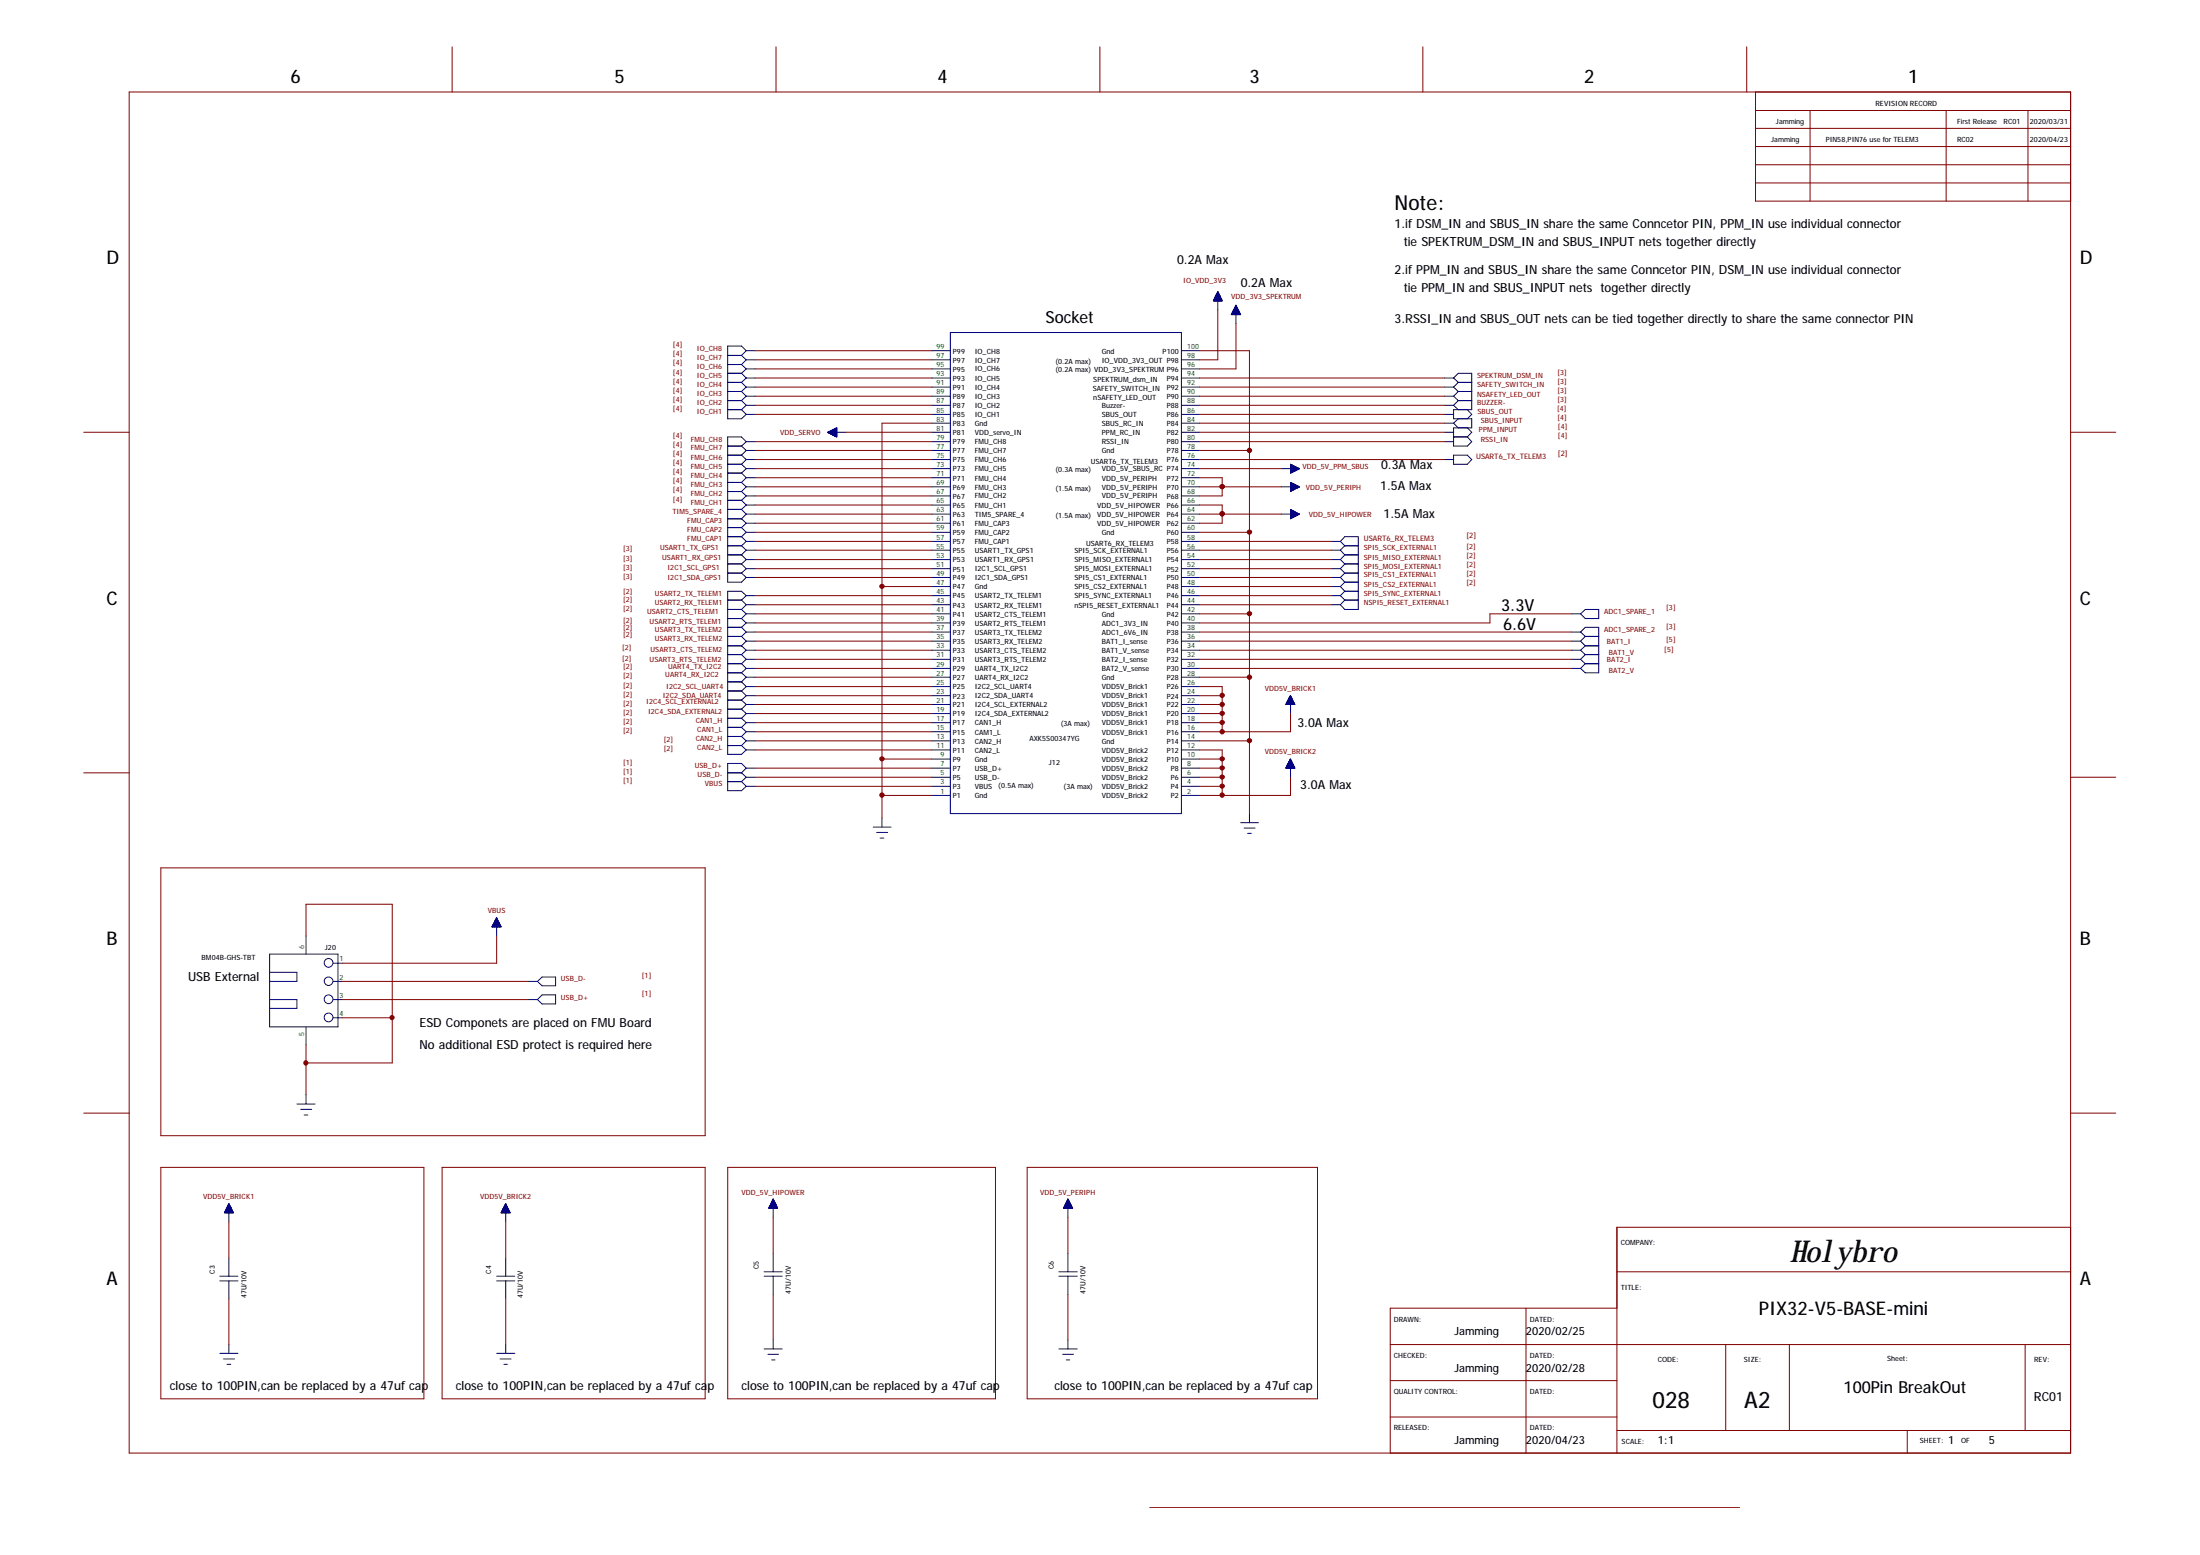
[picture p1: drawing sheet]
<svg xmlns="http://www.w3.org/2000/svg" width="297mm" height="210mm" viewBox="0 0 297 210" stroke-linecap="round" stroke-linejoin="round" font-family="sans-serif">
<g fill="none" stroke="#000080" stroke-width=".14">
<path d="M164.1 40h.6M164.2 39.8h.5M164.2 39.8h.4M164.3 39.7h.3M164.3 39.6h.2M164.4 39.5h.1M164.4 39.4v2.4M164.4 39.4l.6 1.2h-1.2zM164.5 39.4h-.1v1.2M164.5 39.4v1.2M164.5 39.6h-.2v1M164.5 39.5v1.1"/>
<path d="M164.5 39.6v1M164.7 39.9h-.6v.7M164.7 39.9v.7M164.8 40v.6M98.3 55.3h1.8M98.3 54.1h1.8M98.3 52.8h1.8M98.3 51.6h1.8M98.3 48h1.8M98.3 49.2h1.8M98.3 50.4h1.8M100.1 48l.7 .6"/>
<path d="M100.1 49.2l.7 .6M100.1 50.4l.7 .6M100.1 51.6l.7 .7M100.1 52.8l.7 .7M100.1 54.1l.7 .6M100.1 55.3l.7 .6M100.8 59.6h1.1M100.8 55.9h1.1M100.8 54.7h1.1M100.8 53.5h1.1M100.8 52.3h1.1M100.8 51h1.1"/>
<path d="M100.8 49.8h1.1M100.8 48.6h1.1M100.8 47.3h1.1M100.8 47.3l-.7-.6h-1.8v9.8h1.8l.7-.6M100.8 59.6l-.7-.6h-1.8v19.6h1.8l.7-.7M100.8 59.6l-.7 .6M100.8 47.3l-.7 .7M100.8 48.6l-.7 .6M100.8 49.8l-.7 .6M100.8 51l-.7 .6M100.8 52.3l-.7 .5M100.8 53.5l-.7 .6"/>
<path d="M100.8 54.7l-.7 .6M111.8 58.3h2.4M111.8 58.3l1.2-.5v1.2zM111.8 58.3l1.2 .1M111.8 58.3v.1M111.8 58.3v.1h1.2M111.9 58.3h1.1M111.9 58.3v.2h1.1M112 58.2v.3M112.1 58.2v.3h.9M112.1 58.2h.9M112.1 58.2v.4"/>
<path d="M112.1 58.6h.9M112.2 58.6h.8M112.2 58.1v.5M112.3 58.1v.5M112.4 58.1v.6h.6M112.4 58.1h.6M112.4 58v.7h.6M112.5 58h.5M112.5 58v.8M112.6 57.9v.9M112.6 57.9v1h.4M112.7 57.8v1.1h.3"/>
<path d="M112.8 57.8h.2M112.8 57.8v1.1M112.9 57.8v1.2M113 57.8h-.1v1.1h.1M113 58h-.4v.8h.4M113 58.3h-1v.2M113 58.1h-.8v.5M113 58.1h-.7v.5M113 57.9h-.3v1M125.8 59.6h2.5M125.8 58.3h2.5M125.8 57.1h2.5"/>
<path d="M125.8 55.9h2.5M125.8 54.7h2.5M125.8 53.5h2.5M125.8 52.3h2.5M125.8 51h2.5M125.8 49.8h2.5M125.8 48.6h2.5M125.8 47.3h2.5M128.3 44.9h31.2v64.9h-31.2zM159.5 59.6h2.5M159.5 58.3h2.5M159.5 57.1h2.5"/>
<path d="M159.5 55.9h2.5M159.5 54.7h2.5M159.5 53.5h2.5M159.5 52.3h2.5M159.5 51h2.5M159.5 49.8h2.5M159.5 48.6h2.5M159.5 47.3h2.5M163.8 40.6h1.2M163.9 40.6v-.1h1.1v.1M163.9 40.4h1.1M163.9 40.4v.2"/>
<path d="M164 40.4h.9M164 40.6v-.3h.9v.3M164 40.3h.8M164 40.6v-.4h.8v.4M164 40.2h.8M164.1 40.1h.7M164.2 40.6v-.8h.4v.8M164.3 40.6v-.9h.3v.9M164.8 40h-.7v.6M164.9 40.4v.2M166.3 42.4h1.2M166.3 42.4h1.1"/>
<path d="M166.3 42.3v.2M166.3 42.3h1.1v.2M166.4 42.5v-.2h1v.2M166.4 42.2h1M166.4 42.2h.9M166.5 42.1h.8M166.5 42.1v.4M166.5 42h.8M166.5 42.5v-.5h.8v.5M166.5 41.9h.7M166.5 41.8v.7M166.6 41.8h.6v.7"/>
<path d="M166.6 41.8h.5M166.6 42.5v-.7h.5v.7M166.7 41.7h.4M166.7 41.6h.3M166.7 41.7v.8M166.8 41.5h.2M166.8 41.5v1M166.8 41.3h.1v1.2M166.8 41.3h.1M166.8 41.2v1.3M166.9 41.2v2.5M166.9 41.2l.6 1.3h-1.3z"/>
<path d="M166.9 41.4h-.1v1.1M167 41.5v1M167 41.6h-.3v.9M167.1 41.6v.9M167.3 42.1h-.9v.4M167.3 42.1v.4M195 59.6h1.3M195 58.3h1.3M195 57.1h1.3M195 55.9h1.3M195 54.7h1.3M195 53.5h1.3"/>
<path d="M195 52.3h1.3M195 51h1.3M196.3 54.7l.6 .6M196.3 51l.6-.6h1.8v4.9h-2.4v1.2h2.4v1.3h-2.4v2.4h1.8l.6-.6-.6-.6M196.3 53.5l.6 .6M196.3 52.3l.6 .5M196.3 59h1.8M196.3 57.1l.6 .7M196.3 51l.6 .6M196.9 54.1h1.8M196.9 54.1l-.6 .6M196.9 52.8h1.8"/>
<path d="M196.9 52.8l-.6 .7M196.9 51.6h1.8M196.9 51.6l-.6 .7M196.9 56.5l-.6 .6M198.1 57.8l.6 .5-.6 .7M198.1 55.3l.6 .6-.6 .6M98.3 74.9h1.8M98.3 73.7h1.8M98.3 76.1h1.8M98.3 77.4h1.8M98.3 60.2h1.8M98.3 61.4h1.8"/>
<path d="M98.3 62.7h1.8M98.3 63.9h1.8M98.3 65.1h1.8M98.3 66.4h1.8M98.3 67.5h1.8M98.3 68.8h1.8M98.3 70h1.8M98.3 71.2h1.8M98.3 72.4h1.8M100.1 73.7l.7 .6M100.1 74.9l.7 .6M100.1 76.1l.7 .7"/>
<path d="M100.1 77.4l.7 .5M100.1 60.2l.7 .6M100.1 61.4l.7 .6M100.1 62.7l.7 .6M100.1 63.9l.7 .6M100.1 65.1l.7 .6M100.1 66.4l.7 .5M100.1 67.5l.7 .7M100.1 68.8l.7 .6M100.1 70l.7 .6M100.1 71.2l.7 .7M100.1 72.4l.7 .7"/>
<path d="M100.8 77.9h1.1M100.8 76.8h1.1M100.8 75.5h1.1M100.8 74.3h1.1M100.8 73.1h1.1M100.8 71.9h1.1M100.8 70.6h1.1M100.8 69.4h1.1M100.8 68.2h1.1M100.8 66.9h1.1M100.8 65.7h1.1M100.8 64.5h1.1"/>
<path d="M100.8 63.3h1.1M100.8 62h1.1M100.8 60.8h1.1M100.8 74.3l-.7 .6M100.8 75.5l-.7 .6M100.8 76.8l-.7 .6M100.8 60.8l-.7 .6M100.8 62l-.7 .7M100.8 63.3l-.7 .6M100.8 64.5l-.7 .6M100.8 65.7l-.7 .7M100.8 66.9l-.7 .6"/>
<path d="M100.8 68.2l-.7 .6M100.8 69.4l-.7 .6M100.8 70.6l-.7 .6M100.8 71.9l-.7 .5M100.8 73.1l-.7 .6M125.8 79.2h2.5M125.8 77.9h2.5M125.8 76.8h2.5M125.8 75.5h2.5M125.8 74.3h2.5M125.8 73.1h2.5M125.8 71.9h2.5"/>
<path d="M125.8 70.6h2.5M125.8 69.4h2.5M125.8 68.2h2.5M125.8 66.9h2.5M125.8 65.7h2.5M125.8 64.5h2.5M125.8 63.3h2.5M125.8 62h2.5M125.8 60.8h2.5M159.5 79.2h2.5M159.5 77.9h2.5M159.5 76.8h2.5"/>
<path d="M159.5 75.5h2.5M159.5 74.3h2.5M159.5 73.1h2.5M159.5 71.9h2.5M159.5 70.6h2.5M159.5 69.4h2.5M159.5 68.2h2.5M159.5 66.9h2.5M159.5 65.7h2.5M159.5 64.5h2.5M159.5 63.3h2.5M159.5 62h2.5"/>
<path d="M159.5 60.8h2.5M173 69.4h2.4M173 65.7h2.4M173 63.3h2.4M174.2 62.7l1.2 .6-1.2 .6zM174.2 65.1l1.2 .6-1.2 .7zM174.2 68.8l1.2 .6-1.2 .6zM174.2 62.8h.2v1h-.2M174.2 65.2h.2v1h-.2M174.2 68.9h.2v1h-.2M174.2 62.8h.3v.9M174.2 65.2h.3v1"/>
<path d="M174.2 68.9h.3v1M174.2 63h.6v.6M174.2 65.4h.6v.6M174.2 69.1h.6v.6M174.2 69.9h.3M174.2 69.8h.4M174.2 69.8h.6M174.2 69.7h.8M174.2 69.6h.8M174.2 69.6h.9M174.2 69.5h1.1M174.2 69.4h1.1"/>
<path d="M174.2 69.4h1.2M174.2 69.3h1.1v.1M174.2 69.3h1v.2M174.2 69.2h.9v.4M174.2 69.2h.8v.4M174.2 69.1h.7v.6M174.2 69h.5M174.2 69h.4M174.2 68.8h.1M174.2 65.5h.7v.5M174.2 63h.8v.5M174.2 65.5h.8v.4"/>
<path d="M174.2 63.1h.9v.3M174.2 65.5h.9v.4M174.2 63.1h1v.3M174.2 65.6h1v.2M174.2 63.2h1.2v.1M174.2 66.2h.3M174.2 66.1h.4M174.2 66.1h.6M174.2 66h.8M174.2 65.9h.8M174.2 65.8h1.1M174.2 65.8h1.2"/>
<path d="M174.2 65.6h1.1M174.2 65.3h.5M174.2 65.3h.4M174.2 65.2h.1M174.2 63.6h.6M174.2 63.6h.8M174.2 63.4h1.1M174.2 63.3h1.1M174.2 63.3h1.2M174.2 63.2h1.1M174.2 63h.7M174.2 62.9h.5"/>
<path d="M174.2 62.8h.4M174.2 62.7h.1M174.3 62.7v1.1M174.3 65.2v1.1M174.3 68.8v1.1M174.4 62.7v1.1M174.4 65.2v1.1h-.2M174.4 68.8v1.1h-.2M174.5 62.8v.9h-.3M174.5 65.2v.9M174.5 68.9v.9M174.6 62.8v.9"/>
<path d="M174.6 65.3v.8M174.6 69v.8M174.6 62.9v.8h-.4M174.7 62.9v.7M174.7 65.3v.8M174.7 69v.8M174.8 62.9v.7M174.8 65.4v.7M174.8 69.1v.6M174.8 69.1v.6h-.6M174.8 63v.6M174.8 65.4v.6h-.6"/>
<path d="M174.9 63v.6M174.9 65.5v.5M174.9 69.1v.6M174.9 63v.5M175 63.1v.4h-.8M175 65.5v.4M175 69.2v.4M175.1 63.1v.3h-.9M175.1 65.6v.3h-.9M175.1 69.3v.2M175.2 63.2v.1M175.2 65.6v.2"/>
<path d="M175.2 69.3v.2M175.3 63.2v.1M175.3 65.6v.2M175.3 69.3v.1M175.3 65.7v.1M175.4 65.7v.1M179.7 79.2h1.3M179.7 77.9h1.3M179.7 76.8h1.3M179.7 75.5h1.3M179.7 74.3h1.3M179.7 73.1h1.3"/>
<path d="M181 73.1l.6-.7h1.8v9.9h-1.8l-.6-.7M181 74.3l.6 .6M181 75.5l.6 .6M181 76.8l.6 .6M181 77.9l.6 .7M181 79.2l.6 .6M181 73.1l.6 .6M181.6 74.9h1.8M181.6 73.7h1.8M181.6 76.1h1.8M181.6 77.4h1.8M181.6 78.6h1.8"/>
<path d="M181.6 79.8h1.8M181.6 73.7l-.6 .6M181.6 74.9l-.6 .6M181.6 76.1l-.6 .7M181.6 77.4l-.6 .5M181.6 78.6l-.6 .6M181.6 79.8l-.6 .6M195 62h1.3M196.3 61.4h1.8l.6 .6-.6 .7h-1.8zM98.3 85.9h1.8M98.3 84.7h1.8M98.3 87.2h1.8"/>
<path d="M98.3 88.4h1.8M98.3 89.6h1.8M98.3 81h1.8M98.3 82.3h1.8M98.3 83.5h1.8M98.3 97h1.8M98.3 95.7h1.8M98.3 94.5h1.8M98.3 92h1.8M98.3 90.8h1.8M98.3 93.3h1.8M98.3 98.2h1.8"/>
<path d="M98.3 99.4h1.8M100.1 84.7l.7 .6M100.1 85.9l.7 .6M100.1 87.2l.7 .6M100.1 88.4l.7 .6M100.1 81l.7 .6M100.1 82.3l.7 .6M100.1 83.5l.7 .6M100.1 95.7l.7 .6M100.1 94.5l.7 .6M100.1 90.8l.7 .6M100.1 89.6l.7 .6"/>
<path d="M100.1 92l.7 .7M100.1 93.3l.7 .6M100.1 97l.7 .6M100.1 98.2l.7 .6M100.1 99.4l.7 .6M100.8 98.8h1.1M100.8 97.6h1.1M100.8 96.3h1.1M100.8 95.1h1.1M100.8 93.9h1.1M100.8 92.7h1.1M100.8 91.4h1.1"/>
<path d="M100.8 90.2h1.1M100.8 89h1.1M100.8 87.8h1.1M100.8 86.5h1.1M100.8 85.3h1.1M100.8 84.1h1.1M100.8 82.9h1.1M100.8 81.6h1.1M100.8 80.4h1.1M100.8 85.3l-.7 .6M100.8 80.4l-.7-.6h-1.8v22h1.8l.7-.6M100.8 86.5l-.7 .7"/>
<path d="M100.8 87.8l-.7 .6M100.8 89l-.7 .6M100.8 80.4l-.7 .6M100.8 81.6l-.7 .7M100.8 82.9l-.7 .6M100.8 84.1l-.7 .6M100.8 96.3l-.7 .7M100.8 95.1l-.7 .6M100.8 91.4l-.7 .6M100.8 90.2l-.7 .6M100.8 92.7l-.7 .6M100.8 93.9l-.7 .6"/>
<path d="M100.8 97.6l-.7 .6M100.8 98.8l-.7 .6M125.8 98.8h2.5M125.8 97.6h2.5M125.8 96.3h2.5M125.8 95.1h2.5M125.8 93.9h2.5M125.8 92.7h2.5M125.8 91.4h2.5M125.8 90.2h2.5M125.8 89h2.5M125.8 87.8h2.5"/>
<path d="M125.8 86.5h2.5M125.8 85.3h2.5M125.8 84.1h2.5M125.8 82.9h2.5M125.8 81.6h2.5M125.8 80.4h2.5M159.5 98.8h2.5M159.5 97.6h2.5M159.5 96.3h2.5M159.5 95.1h2.5M159.5 93.9h2.5M159.5 92.7h2.5"/>
<path d="M159.5 91.4h2.5M159.5 90.2h2.5M159.5 89h2.5M159.5 87.8h2.5M159.5 86.5h2.5M159.5 85.3h2.5M159.5 84.1h2.5M159.5 82.9h2.5M159.5 81.6h2.5M159.5 80.4h2.5M173.7 95v.1M173.7 95.1h1.1"/>
<path d="M173.7 94.9v.2M173.7 94.9h1.1v.2M173.7 95h1.1M173.7 94.8v.3M173.7 94.9h1M173.7 94.8h1M173.8 94.7v.4M173.8 94.8h.9v.3M173.8 94.8h.8M173.8 94.7h.8v.4M173.9 94.7h.7M173.9 94.5h.6v.6"/>
<path d="M173.9 94.4v.7M173.9 94.5h.6M174 94.3v.8M174 94.4h.5M174 94.3h.4M174 94.2v.9M174 94.2h.4M174.1 94.2h.3M174.2 94v1.1M174.2 94h.1v1.1M174.2 93.9v1.2M174.2 94h.1"/>
<path d="M174.2 93.9l.6 1.2h-1.2zM174.2 93.9v2.4M174.3 94.1h-.2v1M174.4 94.1v1M174.4 94.2v.9M174.5 94.5h-.6v.6M174.5 94.4v.7M174.5 94.6h-.6v.5M174.6 94.6v.5M174.8 95v.1M179.7 81.6h1.3M179.7 80.4h1.3"/>
<path d="M181 80.4l.6 .6M181.6 81h1.8M181.6 81l-.6 .6M212.2 90.2h1.2M212.2 89h1.2M212.2 87.8h1.2M212.2 86.5h1.2M212.2 85.3h1.2M212.2 82.9h1.2M213.4 85.3l.6-.6h1.9v6.1h-1.9l-.6-.6M213.4 82.9l.6-.6h1.9v1.2h-1.9zM213.4 85.3l.6 .6"/>
<path d="M213.4 86.5l.6 .7M213.4 87.8l.6 .6M213.4 89l.6 .6M214 85.9h1.9M214 87.2h1.9M214 88.4h1.9M214 89.6h1.9M214 85.9l-.6 .6M214 87.2l-.6 .6M214 88.4l-.6 .6M214 89.6l-.6 .6M98.3 105.5h1.8"/>
<path d="M98.3 104.3h1.8M98.3 100.6h1.8M100.1 105.5l.7 .6M100.1 104.3l.7 .6M100.1 100.6l.7 .6M100.8 106.1h1.1M100.8 104.9h1.1M100.8 103.7h1.1M100.8 101.2h1.1M100.8 100h1.1M100.8 103.7l-.7-.6h-1.8v3.6h1.8l.7-.6M100.8 104.9l-.7 .6"/>
<path d="M100.8 103.7l-.7 .6M100.8 100l-.7 .6M117.9 111.6h2.4M118.4 112.4h1.4M118.8 113.1h.5M119.1 110.4v1.2M125.8 107.4h2.5M125.8 106.1h2.5M125.8 104.9h2.5M125.8 103.7h2.5M125.8 102.5h2.5M125.8 101.2h2.5"/>
<path d="M125.8 100h2.5M159.5 107.4h2.5M159.5 106.1h2.5M159.5 104.9h2.5M159.5 103.7h2.5M159.5 102.5h2.5M159.5 101.2h2.5M159.5 100h2.5M167.5 111.1h2.4M168 111.8h1.5M168.4 112.5h.6M168.7 109.8v1.3"/>
<path d="M173.7 103.6h1.1v.1M173.7 103.6v.1M173.7 103.6h1.1M173.7 103.5h1.1M173.7 103.5v.2M173.7 103.5h1M173.7 103.4h1M173.7 103.3v.4M173.8 103.3h.9M173.8 103.3h.8v.4M173.8 103.3v.4M173.8 103.3h.8"/>
<path d="M173.9 103.2h.7M173.9 103.1h.6v.6M173.9 103v.7M174 103h.5M174 102.9h.4M174 102.8v.9M174 102.8h.4M174.1 102.8h.3M174.1 102.7h.3v1M174.2 102.6h.1M174.2 102.6h.1v1.1M174.2 102.5v1.2"/>
<path d="M174.2 102.5h.1M174.2 102.5l.6 1.2h-1.2zM174.2 102.5v2.4M174.3 102.7h-.2v1M174.4 102.8v.9M174.5 103.1h-.6v.6M174.5 103v.7M174.5 103.2h-.6v.5M174.6 103.2v.5M174.7 103.4v.3M174.8 103.5v.2M36.4 128.8h9.2v9.8h-9.2z"/>
<path d="M36.4 131.2h3.7v1.3h-3.7M36.4 134.9h3.7v1.2h-3.7M41.3 126.3v2.5M41.3 138.6v2.4M45 132.5h1.2M45 134.9h1.2M45 130h1.2M45 137.4h1.2M66.5 125.1h1.1M66.5 125h1.1M66.5 125h1.1v.1M66.5 124.9h1v.2"/>
<path d="M66.5 124.9v.2M66.6 124.8h.9M66.6 125.1v-.3h.9v.3M66.6 124.7h.9M66.6 124.7h.8v.4M66.6 124.6v.5M66.7 124.6h.7M66.7 125.1v-.5h.7v.5M66.7 124.5h.7M66.8 124.5h.6v.6M66.8 124.4h.5v.7M66.8 124.3v.8"/>
<path d="M66.8 124.3h.5M66.8 124.3h.4v.8M66.9 124.3h.3M66.9 124.2h.3v.9M66.9 124.1v1M66.9 124.1h.2M67 124.1h.1v1M67 124h.1v1.1M67.1 123.9v2.4M67.1 123.9l-.7 1.2h1.2M67.1 123.9l.5 1.2M67.1 123.9l-.1 1.2"/>
<path d="M67.1 124.1h-.1v1M67.3 124.4h-.5v.7M67.6 124.9h-1.1v.2M71.3 132.5h1.3M71.3 134.9h1.3M72.6 132.5l.6-.6h1.8v1.2h-1.8zM73.2 134.3h1.8v1.2h-1.8l-.6-.6zM40.1 149h2.4M40.6 149.7h1.5M41.1 150.5h.5M41.3 147.8v1.2M29.7 172.9h2.4"/>
<path d="M29.7 172.3h2.4M30.3 163.7h1.2M30.4 163.6h1.1M30.4 163.6v.1M30.4 163.6h1.1v.1M30.4 163.5h1M30.4 163.5v.2M30.4 163.5h1v.2M30.4 163.4v.3M30.5 163.4h.8M30.5 163.3h.8v.4M30.6 163.3h.7"/>
<path d="M30.6 163.2h.7v.5M30.6 163.1h.6v.6M30.6 163.1v.6M30.6 163.1h.6M30.6 163h.6M30.6 163v.7M30.7 163h.5M30.7 162.9h.4M30.7 162.9v.8M30.7 162.8v.9M30.8 162.8h.3v.9M30.8 162.7h.2v1"/>
<path d="M30.8 162.7v1M30.8 162.7h.2M30.8 162.6v1.1M30.9 162.6h.1M30.9 162.5v2.4M30.9 169.8v2.5M30.9 172.9v2.4M30.9 162.5l.6 1.2h-1.2zM30.9 162.5v1.2M31 162.6v1.1M31.2 162.9v.8M31.2 163v.7"/>
<path d="M31.3 163.3h-.8v.4M31.4 163.4v.3M67.1 172.9h2.4M67.1 172.3h2.4M67.7 163.7h1.2M67.7 163.6v.1M67.7 163.6h1.1M67.7 163.6h1.1v.1M67.8 163.5h.9M67.8 163.7v-.2h.9v.2M67.8 163.4h.9v.3M67.8 163.3v.4"/>
<path d="M67.9 163.3h.8M67.9 163.3v.4M67.9 163.3h.7M67.9 163.2h.7M67.9 163.1v.6M67.9 163.1h.7M68 163.1h.5v.6M68 163h.5M68 163v.7M68 163h.5v.7M68 162.9v.8M68.1 162.9h.4"/>
<path d="M68.1 162.8v.9M68.1 162.9h.3M68.1 162.8h.3M68.1 162.7v1M68.2 162.7h.2M68.2 162.7h.2v1M68.2 162.6v1.1M68.2 162.6h.1M68.2 162.5v1.2M68.3 162.5v2.4M68.3 169.8v2.5M68.3 172.9v2.4"/>
<path d="M68.3 162.5l-.7 1.2h1.3M68.3 162.5l.6 1.2M68.3 162.6v1.1M68.4 162.8v.9M68.5 162.9v.8M68.6 163.2v.5M68.7 163.3v.4M68.8 163.5h-1.1v.2M68.9 163.6v.1M103.2 172.3h2.4M103.2 171.7h2.4M103.8 163h1.2"/>
<path d="M103.8 163h1.1v.1M103.9 162.9h1v.2M103.9 162.9v.2M103.9 162.9h1M103.9 162.8h1v.3M103.9 162.8v.3M104 162.7h.9M104 163.1v-.4h.8v.4M104 162.7h.8M104.1 162.6h.7v.5M104.1 163.1v-.6h.6v.6M104.1 162.4h.6"/>
<path d="M104.1 162.4h.6v.7M104.1 162.4v.7M104.2 162.4h.4M104.2 162.3h.4v.8M104.3 162.1h.2v1M104.3 162.1v1M104.3 162.1h.2M104.3 162h.2v1.1M104.3 162v1.1M104.4 162h.1M104.4 161.9v1.2M104.4 161.9v2.4"/>
<path d="M104.4 169.2v2.5M104.4 172.3v2.4M104.4 161.9l.6 1.2h-1.2zM104.6 162.2h-.4v.9M104.6 162.2v.9M104.7 162.6h-.6v.5M104.9 163h-1.1v.1M143 172.3h2.5M143 171.7h2.5M143.6 163.1h1.2M143.6 163l1.2 .1M143.6 163v.1"/>
<path d="M143.6 163h1.2M143.7 163h1v.1M143.7 162.9h1v.2M143.8 163.1v-.4h.9v.4M143.8 162.7h.8M143.8 162.7h.8v.4M143.8 162.6v.5M143.8 162.6h.8M143.8 162.6h.8v.5M143.8 162.5v.6M143.9 162.5h.6M143.9 162.4h.6v.7"/>
<path d="M144 162.4h.4v.7M144 163.1v-.9h.4v.9M144.1 162.2h.3v.9M144.1 162.1v1M144.1 162.1h.2M144.1 162.1h.2v1M144.1 162h.1v1.1M144.1 161.9v1.2M144.2 161.9v2.4M144.2 169.2v2.5M144.2 172.3v2.4M144.2 161.9h.1"/>
<path d="M144.2 161.9l-.6 1.2M144.2 161.9l.6 1.2M144.3 162h-.2v1.1M144.4 162.3h-.4v.8M144.5 162.4h-.6v.7M144.7 162.8h-1v.3M144.7 162.9h-1v.2M29.7 182.7h2.4M30.2 183.4h1.5M30.6 184.2h.6M30.9 181.5v1.2M67.1 182.7h2.4"/>
<path d="M67.5 183.4h1.5M68 184.2h.5M68.3 181.5v1.2M103.2 182.1h2.4M103.7 182.8h1.4M104.2 183.6h.4M104.4 180.9v1.2M143 182.1h2.5M143.5 182.8h1.4M144 183.6h.4M144.2 180.9v1.2"/>
<circle cx="44.4" cy="130" r=".59"/>
<circle cx="44.4" cy="134.9" r=".59"/>
<circle cx="44.4" cy="137.3" r=".59"/>
<circle cx="44.4" cy="132.4" r=".58"/>
</g>
<g fill="none" stroke="#800000" stroke-width=".14">
<path d="M17.4 12.4h262.2v183.7h-262.2zM61 6.3v6.1M104.8 6.3v6.1M148.5 6.3v6.1M192.1 6.3v6.1M235.8 6.3v6.1M237 12.4v14.7h42.6M237 19.8h42.6M237 14.9h42.6M237 17.3h42.6M244.4 14.9v12.2M262.8 14.9v12.2"/>
<path d="M273.8 14.9v12.2M237 22.2h42.6M237 24.7h42.6M11.3 58.3h6.1M101.9 54.7h23.9M101.9 53.5h23.9M101.9 52.3h23.9M101.9 55.9h23.9M101.9 59.6h23.9M101.9 47.3h23.9M101.9 48.6h23.9M101.9 49.8h23.9"/>
<path d="M101.9 51h23.9M114.2 58.3h11.6M125.8 57.1h-6.7v53.3M162 58.3h33M162 54.7h33M162 53.5h33M162 52.3h33M162 47.3h6.7v62.5M162 55.9h33M162 59.6h33M162 51h33M162 57.1h33"/>
<path d="M164.4 41.8v6.8h-2.4M166.9 43.7v6.1h-4.9M279.6 58.3h6.1M101.9 76.8h23.9M101.9 77.9h23.9M101.9 75.5h23.9M101.9 74.3h23.9M101.9 60.8h23.9M101.9 62h23.9M101.9 63.3h23.9M101.9 64.5h23.9M101.9 65.7h23.9"/>
<path d="M101.9 66.9h23.9M101.9 68.2h23.9M101.9 69.4h23.9M101.9 70.6h23.9M101.9 71.9h23.9M101.9 73.1h23.9M119.1 79.2h6.7M162 76.8h17.7M162 77.9h17.7M162 75.5h17.7M162 74.3h17.7M162 64.5h3v2.4h-3"/>
<path d="M162 68.2h3v2.4h-3M162 60.8h6.7M162 62h33M162 63.3h11M162 65.7h11M162 69.4h11M162 71.9h6.7M162 73.1h17.7M162 79.2h17.7M101.9 85.3h23.9M101.9 86.5h23.9M101.9 80.4h23.9"/>
<path d="M101.9 81.6h23.9M101.9 95.1h23.9M101.9 96.3h23.9M101.9 82.9h23.9M101.9 84.1h23.9M101.9 87.8h23.9M101.9 89h23.9M101.9 92.7h23.9M101.9 93.9h23.9M101.9 90.2h23.9M101.9 91.4h23.9M101.9 98.8h23.9"/>
<path d="M101.9 97.6h23.9M162 85.3h50.2M162 86.5h50.2M162 80.4h17.7M162 81.6h17.7M162 95.1h3M162 96.3h3M162 82.9h6.7M162 87.8h50.2M162 89h50.2M162 92.7h3v6.1M162 93.9h3"/>
<path d="M162 90.2h50.2M162 91.4h6.7M162 97.6h3M174.2 96.3v2.5h-12.2M212.2 82.9h-11v1.2h-39.2M11.3 104.3h6.1M21.7 117.2h73.5v36.1h-73.5zM101.9 104.9h23.9M101.9 106.1h23.9M101.9 103.7h23.9M101.9 100h23.9M101.9 101.2h23.9"/>
<path d="M119.1 107.4h6.7M119.1 102.5h6.7M162 104.9h3M162 106.1h3M162 103.7h3M162 101.2h3v6.2M162 102.5h3M162 100h6.7M174.2 104.9v2.5h-12.2M279.6 104.9h6.1M41.3 126.3v-4.2h11.7v21.4h-11.7M46.2 137.4h6.8"/>
<path d="M46.2 132.5h25.1M46.2 134.9h25.1M67.1 126.3v3.7h-20.9M11.3 150.3h6.1M21.7 157.6h35.5v31.2h-35.5zM41.3 141v6.8M59.7 157.6h35.5v31.2h-35.5zM98.3 157.6h36.1v31.2h-36.1zM138.7 157.6h39.2v31.2h-39.2zM279.6 150.3h6.1M30.9 164.9v4.9M30.9 175.3v6.2"/>
<path d="M68.3 164.9v4.9M68.3 175.3v6.2M104.4 164.3v4.9M104.4 174.7v6.2M144.2 164.3v4.9M144.2 174.7v6.2M206 176.6v19.5M218.3 171.7h61.3M218.3 176.6h-30.6v19.5M279.6 165.7h-61.3v30.4M187.7 181.5h91.9M187.7 186.4h30.6"/>
<path d="M187.7 191.3h30.6M218.3 193.1h61.3M233 181.5v11.6M241.6 181.5v11.6M257.5 193.1v3M273.4 181.5v11.6M155.2 203.5h79.7"/>
</g>
<g fill="#800000" stroke="#800000" stroke-width=".14">
<circle cx="165" cy="104.9" r=".29"/>
<circle cx="165" cy="106.1" r=".29"/>
<circle cx="165" cy="107.3" r=".3"/>
<circle cx="165" cy="98.8" r=".3"/>
<circle cx="119.1" cy="102.4" r=".29"/>
<circle cx="165" cy="103.7" r=".29"/>
<circle cx="165" cy="97.5" r=".29"/>
<circle cx="119.1" cy="79.2" r=".29"/>
<circle cx="168.7" cy="60.8" r=".3"/>
<circle cx="165" cy="96.3" r=".29"/>
<circle cx="165" cy="95.1" r=".3"/>
<circle cx="165" cy="102.4" r=".29"/>
<circle cx="168.7" cy="82.8" r=".29"/>
<circle cx="168.7" cy="91.4" r=".3"/>
<circle cx="168.7" cy="100" r=".29"/>
<circle cx="165" cy="65.7" r=".29"/>
<circle cx="165" cy="93.9" r=".3"/>
<circle cx="119.1" cy="107.3" r=".3"/>
<circle cx="165" cy="69.4" r=".3"/>
<circle cx="168.7" cy="71.8" r=".29"/>
<circle cx="52.9" cy="137.4" r=".29"/>
<circle cx="41.3" cy="143.5" r=".29"/>
</g>
<text font-size="4.1" x="241.6" y="170.3">Holybro</text>
<g font-size="3.1">
<text x="223.1" y="190">028</text>
<text x="235.5" y="190">A2</text>
</g>
<text font-size="2.8" x="188.3" y="28.4">Note:</text>
<g font-size="2.5">
<text x="39.2" y="11.2">6</text>
<text x="83" y="11.2">5</text>
<text x="126.6" y="11.2">4</text>
<text x="168.7" y="11.2">3</text>
<text x="213.9" y="11.2">2</text>
<text x="257.6" y="11.2">1</text>
<text x="14.4" y="35.7">D</text>
<text x="280.8" y="35.7">D</text>
<text x="14.4" y="81.6">C</text>
<text x="280.8" y="81.6">C</text>
<text x="14.4" y="127.6">B</text>
<text x="280.8" y="127.6">B</text>
<text x="14.4" y="173.5">A</text>
<text x="280.8" y="173.5">A</text>
<text x="237.5" y="177.6">PIX32-V5-BASE-mini</text>
</g>
<g font-size="2.2">
<text x="141.1" y="43.7">Socket</text>
<text x="202.7" y="82.5">3.3V</text>
<text x="202.9" y="85.1">6.6V</text>
<text x="248.9" y="188.1">100Pin BreakOut</text>
</g>
<g font-size="1.7">
<text x="158.9" y="35.7">0.2A Max</text>
<text x="188.3" y="30.8">1.if DSM_IN and SBUS_IN share the same Conncetor PIN, PPM_IN use individual connector</text>
<text x="189.5" y="33.2">tie SPEKTRUM_DSM_IN and SBUS_INPUT nets together directly</text>
<text x="167.5" y="38.8">0.2A Max</text>
<text x="188.3" y="36.9">2.if PPM_IN and SBUS_IN share the same Conncetor PIN, DSM_IN use individual connector</text>
<text x="189.5" y="39.4">tie PPM_IN and SBUS_INPUT nets together directly</text>
<text x="188.3" y="43.7">3.RSSI_IN and SBUS_OUT nets can be tied together directly to share the same connector PIN</text>
<text x="186.5" y="63.3">0.3A Max</text>
<text x="186.4" y="66.1">1.5A Max</text>
<text x="186.8" y="69.9">1.5A Max</text>
<text x="175.2" y="98.2">3.0A Max</text>
<text x="175.6" y="106.5">3.0A Max</text>
<text x="25.4" y="132.5">USB External</text>
<text x="56.6" y="138.6">ESD Componets are placed on FMU Board</text>
<text x="56.6" y="141.7">No additional ESD protect is required here</text>
<text x="22.9" y="187.6">close to 100PIN,can be replaced by a 47uf cap</text>
<text x="61.6" y="187.6">close to 100PIN,can be replaced by a 47uf cap</text>
<text x="100.1" y="187.6">close to 100PIN,can be replaced by a 47uf cap</text>
<text x="142.4" y="187.6">close to 100PIN,can be replaced by a 47uf cap</text>
<text x="274.6" y="189.1">RC01</text>
</g>
<g font-size="1.5">
<text x="196.4" y="180.2">Jamming</text>
<text x="196.4" y="185.1">Jamming</text>
<text x="206" y="185.1">2020/02/28</text>
<text x="206" y="180.2">2020/02/25</text>
<text x="196.4" y="194.9">Jamming</text>
<text x="206" y="194.9">2020/04/23</text>
<text x="223.8" y="194.9">1:1</text>
<text x="263" y="194.9">1</text>
<text x="268.5" y="194.9">5</text>
</g>
<g font-size="1">
<text x="239.8" y="16.7">Jamming</text>
<text x="253.2" y="14.3">REVISION RECORD</text>
<text x="264.2" y="16.7">First Release</text>
<text x="270.5" y="16.7">RC01</text>
<text x="274.1" y="16.7">2020/03/31</text>
<text x="239.1" y="19.1">Jamming</text>
<text x="246.5" y="19.1">PIN58,PIN76 use for TELEM3</text>
<text x="264.2" y="19.1">RC02</text>
<text x="274.1" y="19.1">2020/04/23</text>
<text x="128.7" y="47.7">P99</text>
<text x="131.6" y="47.7">IO_CH8</text>
<text x="148.8" y="47.7">Gnd</text>
<text x="157" y="47.7">P100</text>
<text x="128.7" y="53.9">P89</text>
<text x="128.7" y="52.6">P91</text>
<text x="128.7" y="51.4">P93</text>
<text x="128.7" y="50.2">P95</text>
<text x="128.7" y="49">P97</text>
<text x="131.6" y="49">IO_CH7</text>
<text x="131.6" y="50.1">IO_CH6</text>
<text x="131.6" y="51.4">IO_CH5</text>
<text x="131.6" y="52.6">IO_CH4</text>
<text x="131.6" y="53.8">IO_CH3</text>
<text x="142.5" y="49.1">(0.2A max)</text>
<text x="142.5" y="50.3">(0.2A max) VDD_3V3_SPEKTRUM P96</text>
<text x="147.5" y="52.8">SAFETY_SWITCH_IN</text>
<text x="147.6" y="51.6">SPEKTRUM_dsm_IN</text>
<text x="147.6" y="53.9">nSAFETY_LED_OUT</text>
<text x="148.8" y="49">IO_VDD_3V3_OUT P98</text>
<text x="157.5" y="53.9">P90</text>
<text x="157.5" y="52.6">P92</text>
<text x="157.5" y="51.4">P94</text>
<text x="128.7" y="58.7">P81</text>
<text x="128.7" y="57.5">P83</text>
<text x="128.7" y="56.3">P85</text>
<text x="128.7" y="55.1">P87</text>
<text x="131.6" y="55">IO_CH2</text>
<text x="131.6" y="56.3">IO_CH1</text>
<text x="131.6" y="57.5">Gnd</text>
<text x="131.6" y="58.7">VDD_servo_IN</text>
<text x="131.6" y="60">FMU_CH8</text>
<text x="148.8" y="55">Buzzer-</text>
<text x="148.8" y="56.3">SBUS_OUT</text>
<text x="148.8" y="57.5">SBUS_RC_IN</text>
<text x="148.8" y="58.7">PPM_RC_IN</text>
<text x="148.8" y="60">RSSI_IN</text>
<text x="157.5" y="58.7">P82</text>
<text x="157.5" y="57.5">P84</text>
<text x="157.5" y="56.3">P86</text>
<text x="157.5" y="55.1">P88</text>
<text x="128.7" y="64.9">P71</text>
<text x="128.7" y="63.6">P73</text>
<text x="128.7" y="62.4">P75</text>
<text x="128.7" y="61.2">P77</text>
<text x="128.7" y="60">P79</text>
<text x="131.6" y="61.2">FMU_CH7</text>
<text x="131.6" y="62.4">FMU_CH6</text>
<text x="131.6" y="63.6">FMU_CH5</text>
<text x="131.6" y="64.9">FMU_CH4</text>
<text x="142.5" y="63.8">(0.3A max)</text>
<text x="147.3" y="62.7">USART6_TX_TELEM3</text>
<text x="148.8" y="61.2">Gnd</text>
<text x="148.8" y="63.6">VDD_5V_SBUS_RC P74</text>
<text x="148.8" y="64.9">VDD_5V_PERIPH</text>
<text x="157.5" y="64.9">P72</text>
<text x="157.5" y="62.4">P76</text>
<text x="157.5" y="61.2">P78</text>
<text x="157.5" y="60">P80</text>
<text x="128.7" y="71">P61</text>
<text x="128.7" y="69.8">P63</text>
<text x="128.7" y="68.6">P65</text>
<text x="128.7" y="67.3">P67</text>
<text x="128.7" y="66.1">P69</text>
<text x="131.6" y="66.1">FMU_CH3</text>
<text x="131.6" y="67.3">FMU_CH2</text>
<text x="131.6" y="68.6">FMU_CH1</text>
<text x="131.6" y="69.8">TIM5_SPARE_4</text>
<text x="131.6" y="71">FMU_CAP3</text>
<text x="142.5" y="66.2">(1.5A max)</text>
<text x="142.5" y="69.9">(1.5A max)</text>
<text x="148.1" y="68.6">VDD_5V_HIPOWER</text>
<text x="148.1" y="69.8">VDD_5V_HIPOWER</text>
<text x="148.1" y="71">VDD_5V_HIPOWER</text>
<text x="148.8" y="66.1">VDD_5V_PERIPH</text>
<text x="148.8" y="67.3">VDD_5V_PERIPH</text>
<text x="157.5" y="71">P62</text>
<text x="157.5" y="69.8">P64</text>
<text x="157.5" y="68.6">P66</text>
<text x="157.5" y="67.3">P68</text>
<text x="157.5" y="66.1">P70</text>
<text x="128.7" y="77.1">P51</text>
<text x="128.7" y="75.9">P53</text>
<text x="128.7" y="74.6">P55</text>
<text x="128.7" y="73.5">P57</text>
<text x="128.7" y="72.2">P59</text>
<text x="131.6" y="72.2">FMU_CAP2</text>
<text x="131.6" y="73.5">FMU_CAP1</text>
<text x="131.6" y="74.6">USART1_TX_GPS1</text>
<text x="131.6" y="75.9">USART1_RX_GPS1</text>
<text x="131.6" y="77.1">I2C1_SCL_GPS1</text>
<text x="145.1" y="74.6">SPI5_SCK_EXTERNAL1</text>
<text x="145.1" y="75.9">SPI5_MISO_EXTERNAL1</text>
<text x="145.1" y="77.1">SPI5_MOSI_EXTERNAL1</text>
<text x="146.6" y="73.7">USART6_RX_TELEM3</text>
<text x="148.8" y="72.2">Gnd</text>
<text x="157.5" y="77.1">P52</text>
<text x="157.5" y="75.9">P54</text>
<text x="157.5" y="74.6">P56</text>
<text x="157.5" y="73.5">P58</text>
<text x="157.5" y="72.2">P60</text>
<text x="128.7" y="83.2">P41</text>
<text x="128.7" y="82">P43</text>
<text x="128.7" y="80.8">P45</text>
<text x="128.7" y="79.6">P47</text>
<text x="128.7" y="78.3">P49</text>
<text x="131.6" y="78.3">I2C1_SDA_GPS1</text>
<text x="131.6" y="79.6">Gnd</text>
<text x="131.6" y="80.8">USART2_TX_TELEM1</text>
<text x="131.6" y="82">USART2_RX_TELEM1</text>
<text x="131.6" y="83.2">USART2_CTS_TELEM1</text>
<text x="145.1" y="78.3">SPI5_CS1_EXTERNAL1</text>
<text x="145.1" y="79.6">SPI5_CS2_EXTERNAL1</text>
<text x="145.1" y="80.8">SPI5_SYNC_EXTERNAL1</text>
<text x="145.1" y="82">nSPI5_RESET_EXTERNAL1</text>
<text x="148.8" y="83.2">Gnd</text>
<text x="157.5" y="83.2">P42</text>
<text x="157.5" y="82">P44</text>
<text x="157.5" y="80.8">P46</text>
<text x="157.5" y="79.6">P48</text>
<text x="157.5" y="78.3">P50</text>
<text x="128.7" y="89.4">P31</text>
<text x="128.7" y="88.2">P33</text>
<text x="128.7" y="86.9">P35</text>
<text x="128.7" y="85.7">P37</text>
<text x="128.7" y="84.5">P39</text>
<text x="131.6" y="84.5">USART2_RTS_TELEM1</text>
<text x="131.6" y="85.7">USART3_TX_TELEM2</text>
<text x="131.6" y="86.9">USART3_RX_TELEM2</text>
<text x="131.6" y="88.1">USART3_CTS_TELEM2</text>
<text x="131.6" y="89.3">USART3_RTS_TELEM2</text>
<text x="148.8" y="84.5">ADC1_3V3_IN</text>
<text x="148.8" y="85.7">ADC1_6V6_IN</text>
<text x="148.8" y="86.9">BAT1_I_sense</text>
<text x="148.8" y="88.1">BAT1_V_sense</text>
<text x="148.8" y="89.3">BAT2_I_sense</text>
<text x="157.5" y="89.4">P32</text>
<text x="157.5" y="88.2">P34</text>
<text x="157.5" y="86.9">P36</text>
<text x="157.5" y="85.7">P38</text>
<text x="157.5" y="84.5">P40</text>
<text x="128.7" y="95.5">P21</text>
<text x="128.7" y="94.3">P23</text>
<text x="128.7" y="93.1">P25</text>
<text x="128.7" y="91.8">P27</text>
<text x="128.7" y="90.6">P29</text>
<text x="131.6" y="90.6">UART4_TX_I2C2</text>
<text x="131.6" y="91.8">UART4_RX_I2C2</text>
<text x="131.6" y="93">I2C2_SCL_UART4</text>
<text x="131.6" y="94.2">I2C2_SDA_UART4</text>
<text x="131.6" y="95.5">I2C4_SCL_EXTERNAL2</text>
<text x="148.8" y="90.6">BAT2_V_sense</text>
<text x="148.8" y="91.8">Gnd</text>
<text x="148.8" y="93">VDD5V_Brick1</text>
<text x="148.8" y="94.2">VDD5V_Brick1</text>
<text x="148.8" y="95.5">VDD5V_Brick1</text>
<text x="157.5" y="95.5">P22</text>
<text x="157.5" y="94.3">P24</text>
<text x="157.5" y="93.1">P26</text>
<text x="157.5" y="91.8">P28</text>
<text x="157.5" y="90.6">P30</text>
<text x="128.7" y="101.6">P11</text>
<text x="128.7" y="100.4">P13</text>
<text x="128.7" y="99.2">P15</text>
<text x="128.7" y="97.9">P17</text>
<text x="128.7" y="96.7">P19</text>
<text x="131.6" y="96.7">I2C4_SDA_EXTERNAL2</text>
<text x="131.6" y="97.9">CAN1_H</text>
<text x="131.6" y="99.2">CAM1_L</text>
<text x="131.6" y="100.4">CAN2_H</text>
<text x="131.6" y="101.6">CAN2_L</text>
<text x="139" y="100">AXK5S00347YG</text>
<text x="143.2" y="98.1">(3A max)</text>
<text x="148.8" y="96.7">VDD5V_Brick1</text>
<text x="148.8" y="97.9">VDD5V_Brick1</text>
<text x="148.8" y="99.2">VDD5V_Brick1</text>
<text x="148.8" y="100.4">Gnd</text>
<text x="148.8" y="101.6">VDD5V_Brick2</text>
<text x="157.5" y="101.6">P12</text>
<text x="157.5" y="100.4">P14</text>
<text x="157.5" y="99.2">P16</text>
<text x="157.5" y="97.9">P18</text>
<text x="157.5" y="96.7">P20</text>
<text x="128.7" y="107.8">P1</text>
<text x="128.7" y="106.5">P3</text>
<text x="128.7" y="105.3">P5</text>
<text x="128.7" y="104.1">P7</text>
<text x="128.7" y="102.8">P9</text>
<text x="131.6" y="102.8">Gnd</text>
<text x="131.6" y="104.1">USB_D+</text>
<text x="131.6" y="105.3">USB_D-</text>
<text x="131.6" y="106.5">VBUS</text>
<text x="131.6" y="107.8">Gnd</text>
<text x="134.8" y="106.4">(0.5A max)</text>
<text x="141.6" y="103.2">J12</text>
<text x="143.6" y="106.5">(3A max)</text>
<text x="148.8" y="102.8">VDD5V_Brick2</text>
<text x="148.8" y="104.1">VDD5V_Brick2</text>
<text x="148.8" y="105.3">VDD5V_Brick2</text>
<text x="148.8" y="106.5">VDD5V_Brick2</text>
<text x="148.8" y="107.8">VDD5V_Brick2</text>
<text x="157.5" y="102.8">P10</text>
<text x="158.1" y="107.8">P2</text>
<text x="158.1" y="106.5">P4</text>
<text x="158.1" y="105.3">P6</text>
<text x="158.1" y="104.1">P8</text>
<text x="27.2" y="129.6">BM04B-GHS-TBT</text>
<text x="43.9" y="128.2">J20</text>
<text x="218.8" y="168">COMPANY:</text>
<text x="29" y="171.9" transform="rotate(-90 29 171.9)">C3</text>
<text x="66.3" y="171.9" transform="rotate(-90 66.3 171.9)">C4</text>
<text x="102.4" y="171.3" transform="rotate(-90 102.4 171.3)">C5</text>
<text x="142.3" y="171.3" transform="rotate(-90 142.3 171.3)">C6</text>
<text x="33.3" y="175.3" transform="rotate(-90 33.3 175.3)">47U/10V</text>
<text x="70.6" y="175.3" transform="rotate(-90 70.6 175.3)">47U/10V</text>
<text x="106.8" y="174.7" transform="rotate(-90 106.8 174.7)">47U/10V</text>
<text x="146.6" y="174.7" transform="rotate(-90 146.6 174.7)">47U/10V</text>
<text x="188.2" y="178.4">DRAWN:</text>
<text x="206.5" y="178.4">DATED:</text>
<text x="218.8" y="174.1">TITLE:</text>
<text x="188.2" y="183.3">CHECKED:</text>
<text x="206.5" y="183.3">DATED:</text>
<text x="223.8" y="183.9">CODE:</text>
<text x="235.5" y="183.9">SIZE:</text>
<text x="254.8" y="183.7">Sheet:</text>
<text x="274.7" y="183.9">REV:</text>
<text x="188.2" y="188.2">QUALITY CONTROL:</text>
<text x="206.5" y="188.2">DATED:</text>
<text x="188.2" y="193.1">RELEASED:</text>
<text x="206.5" y="193.1">DATED:</text>
<text x="218.9" y="195">SCALE:</text>
<text x="259.2" y="194.8">SHEET:</text>
<text x="264.8" y="194.8">OF</text>
</g>
<g font-size="1" fill="#800000">
<text x="159.8" y="38.2">IO_VDD_3V3</text>
<text x="166.2" y="40.4">VDD_3V3_SPEKTRUM</text>
<text x="90.8" y="46.9">[4]</text>
<text x="94.1" y="47.3">IO_CH8</text>
<text x="90.8" y="48.1">[4]</text>
<text x="90.8" y="49.3">[4]</text>
<text x="90.8" y="50.6">[4]</text>
<text x="90.8" y="51.8">[4]</text>
<text x="90.8" y="53">[4]</text>
<text x="94.1" y="48.6">IO_CH7</text>
<text x="94.1" y="49.8">IO_CH6</text>
<text x="94.1" y="51">IO_CH5</text>
<text x="94.1" y="52.3">IO_CH4</text>
<text x="94.1" y="53.5">IO_CH3</text>
<text x="199.4" y="53.6">NSAFETY_LED_OUT</text>
<text x="199.4" y="52.3">SAFETY_SWITCH_IN</text>
<text x="199.4" y="51">SPEKTRUM_DSM_IN</text>
<text x="210.3" y="53">[3]</text>
<text x="210.3" y="51.8">[3]</text>
<text x="210.3" y="50.6">[3]</text>
<text x="90.8" y="59.1">[4]</text>
<text x="90.8" y="54.2">[4]</text>
<text x="90.8" y="55.5">[4]</text>
<text x="93.3" y="59.6">FMU_CH8</text>
<text x="94.1" y="54.7">IO_CH2</text>
<text x="94.1" y="55.9">IO_CH1</text>
<text x="105.3" y="58.7">VDD_SERVO</text>
<text x="199.4" y="54.7">BUZZER-</text>
<text x="199.5" y="55.9">SBUS_OUT</text>
<text x="199.7" y="58.3">PPM_INPUT</text>
<text x="199.9" y="59.6">RSSI_IN</text>
<text x="199.9" y="57.1">SBUS_INPUT</text>
<text x="210.2" y="55.5">[4]</text>
<text x="210.3" y="54.2">[3]</text>
<text x="210.3" y="56.7">[4]</text>
<text x="210.4" y="59.1">[4]</text>
<text x="210.4" y="57.9">[4]</text>
<text x="90.8" y="60.4">[4]</text>
<text x="90.8" y="61.6">[4]</text>
<text x="90.8" y="62.8">[4]</text>
<text x="90.8" y="64">[4]</text>
<text x="90.8" y="65.2">[4]</text>
<text x="93.3" y="60.8">FMU_CH7</text>
<text x="93.3" y="62">FMU_CH6</text>
<text x="93.3" y="63.3">FMU_CH5</text>
<text x="93.3" y="64.5">FMU_CH4</text>
<text x="93.3" y="65.7">FMU_CH3</text>
<text x="175.9" y="63.3">VDD_5V_PPM_SBUS</text>
<text x="199.3" y="61.9">USART6_TX_TELEM3</text>
<text x="210.4" y="61.6">[2]</text>
<text x="90.8" y="69.4">TIM5_SPARE_4</text>
<text x="90.8" y="66.5">[4]</text>
<text x="90.8" y="67.7">[4]</text>
<text x="92.8" y="70.6">FMU_CAP3</text>
<text x="92.8" y="71.9">FMU_CAP2</text>
<text x="93.3" y="66.9">FMU_CH2</text>
<text x="93.3" y="68.2">FMU_CH1</text>
<text x="176.3" y="66.1">VDD_5V_PERIPH</text>
<text x="176.7" y="69.8">VDD_5V_HIPOWER</text>
<text x="84.1" y="74.4">[3]</text>
<text x="84.1" y="75.7">[3]</text>
<text x="84.1" y="76.9">[3]</text>
<text x="89.1" y="74.3">USART1_TX_GPS1</text>
<text x="89.4" y="75.6">USART1_RX_GPS1</text>
<text x="90.1" y="77">I2C1_SCL_GPS1</text>
<text x="92.8" y="73.1">FMU_CAP1</text>
<text x="184.2" y="73.1">USART6_RX_TELEM3</text>
<text x="184.2" y="74.3">SPI5_SCK_EXTERNAL1</text>
<text x="184.2" y="75.5">SPI5_MISO_EXTERNAL1</text>
<text x="184.2" y="76.8">SPI5_MOSI_EXTERNAL1</text>
<text x="184.2" y="77.9">SPI5_CS1_EXTERNAL1</text>
<text x="198" y="72.6">[2]</text>
<text x="198" y="74.1">[2]</text>
<text x="198" y="75.3">[2]</text>
<text x="198" y="76.5">[2]</text>
<text x="198" y="77.7">[2]</text>
<text x="84.1" y="78.1">[3]</text>
<text x="84.1" y="80.2">[2]</text>
<text x="84.1" y="81.3">[2]</text>
<text x="84.1" y="82.5">[2]</text>
<text x="87.4" y="82.9">USART2_CTS_TELEM1</text>
<text x="88.4" y="81.6">USART2_RX_TELEM1</text>
<text x="88.4" y="80.4">USART2_TX_TELEM1</text>
<text x="90.1" y="78.3">I2C1_SDA_GPS1</text>
<text x="184.2" y="79.2">SPI5_CS2_EXTERNAL1</text>
<text x="184.2" y="81.6">NSPI5_RESET_EXTERNAL1</text>
<text x="184.2" y="80.4">SPI5_SYNC_EXTERNAL1</text>
<text x="198" y="79">[2]</text>
<text x="216.6" y="82.9">ADC1_SPARE_1</text>
<text x="225" y="82.4">[3]</text>
<text x="84" y="87.7">[2]</text>
<text x="84" y="89.3">[2]</text>
<text x="84.1" y="85.1">[2]</text>
<text x="84.1" y="86">[2]</text>
<text x="84.1" y="84.1">[2]</text>
<text x="87.7" y="89.3">USART3_RTS_TELEM2</text>
<text x="87.7" y="84.2">USART2_RTS_TELEM1</text>
<text x="87.8" y="88">USART3_CTS_TELEM2</text>
<text x="88.4" y="86.5">USART3_RX_TELEM2</text>
<text x="88.4" y="85.3">USART3_TX_TELEM2</text>
<text x="216.6" y="85.3">ADC1_SPARE_2</text>
<text x="217" y="86.9">BAT1_I</text>
<text x="217" y="89.3">BAT2_I</text>
<text x="217.2" y="88.4">BAT1_V</text>
<text x="224.7" y="88">[5]</text>
<text x="225" y="86.7">[5]</text>
<text x="225" y="84.9">[3]</text>
<text x="84.1" y="95.3">[2]</text>
<text x="84.1" y="91.6">[2]</text>
<text x="84.1" y="90.4">[2]</text>
<text x="84.1" y="92.8">[2]</text>
<text x="84.1" y="94">[2]</text>
<text x="87.2" y="95.1">I2C4_SCL_EXTERNAL2</text>
<text x="89.5" y="94.2">I2C2_SDA_UART4</text>
<text x="89.8" y="91.4">UART4_RX_I2C2</text>
<text x="90" y="93">I2C2_SCL_UART4</text>
<text x="90.2" y="90.4">UART4_TX_I2C2</text>
<text x="170.8" y="93.3">VDD5V_BRICK1</text>
<text x="217.2" y="90.8">BAT2_V</text>
<text x="84.1" y="96.5">[2]</text>
<text x="84.1" y="97.7">[2]</text>
<text x="84.1" y="98.9">[2]</text>
<text x="87.5" y="96.3">I2C4_SDA_EXTERNAL2</text>
<text x="89.6" y="101.4">[2]</text>
<text x="89.6" y="100.2">[2]</text>
<text x="93.9" y="97.6">CAN1_H</text>
<text x="93.9" y="100">CAN2_H</text>
<text x="94.1" y="98.8">CAN1_L</text>
<text x="94.1" y="101.2">CAN2_L</text>
<text x="170.8" y="101.8">VDD5V_BRICK2</text>
<text x="84.1" y="105.7">[1]</text>
<text x="84.1" y="104.5">[1]</text>
<text x="84.1" y="103.2">[1]</text>
<text x="93.8" y="103.7">USB_D+</text>
<text x="94.2" y="104.9">USB_D-</text>
<text x="95.2" y="106.1">VBUS</text>
<text x="65.9" y="123.3">VBUS</text>
<text x="75.7" y="132.5">USB_D-</text>
<text x="75.7" y="134.9">USB_D+</text>
<text x="86.7" y="134.5">[1]</text>
<text x="86.7" y="132">[1]</text>
<text x="27.4" y="161.9">VDD5V_BRICK1</text>
<text x="64.8" y="161.9">VDD5V_BRICK2</text>
<text x="100.1" y="161.3">VDD_5V_HIPOWER</text>
<text x="140.4" y="161.3">VDD_5V_PERIPH</text>
</g>
<g font-size="1" fill="#008000">
<text x="126.4" y="47.1">99</text>
<text x="160.3" y="47.1">100</text>
<text x="126.4" y="53.2">89</text>
<text x="126.4" y="52">91</text>
<text x="126.4" y="50.8">93</text>
<text x="126.4" y="49.5">95</text>
<text x="126.4" y="48.3">97</text>
<text x="160.3" y="53.2">90</text>
<text x="160.3" y="52">92</text>
<text x="160.3" y="50.8">94</text>
<text x="160.3" y="49.5">96</text>
<text x="160.3" y="48.3">98</text>
<text x="126.4" y="59.4">79</text>
<text x="126.4" y="58.1">81</text>
<text x="126.4" y="56.9">83</text>
<text x="126.4" y="55.7">85</text>
<text x="126.4" y="54.5">87</text>
<text x="160.3" y="59.4">80</text>
<text x="160.3" y="58.1">82</text>
<text x="160.3" y="56.9">84</text>
<text x="160.3" y="55.7">86</text>
<text x="160.3" y="54.5">88</text>
<text x="126.4" y="65.5">69</text>
<text x="126.4" y="64.2">71</text>
<text x="126.4" y="63">73</text>
<text x="126.4" y="61.8">75</text>
<text x="126.4" y="60.6">77</text>
<text x="160.3" y="65.5">70</text>
<text x="160.3" y="64.2">72</text>
<text x="160.3" y="63">74</text>
<text x="160.3" y="61.8">76</text>
<text x="160.3" y="60.6">78</text>
<text x="126.4" y="71.6">59</text>
<text x="126.4" y="70.4">61</text>
<text x="126.4" y="69.1">63</text>
<text x="126.4" y="67.9">65</text>
<text x="126.4" y="66.7">67</text>
<text x="160.3" y="71.6">60</text>
<text x="160.3" y="70.4">62</text>
<text x="160.3" y="69.1">64</text>
<text x="160.3" y="67.9">66</text>
<text x="160.3" y="66.7">68</text>
<text x="126.4" y="77.7">49</text>
<text x="126.4" y="76.5">51</text>
<text x="126.4" y="75.3">53</text>
<text x="126.4" y="74.1">55</text>
<text x="126.4" y="72.8">57</text>
<text x="160.3" y="77.7">50</text>
<text x="160.3" y="76.5">52</text>
<text x="160.3" y="75.3">54</text>
<text x="160.3" y="74.1">56</text>
<text x="160.3" y="72.8">58</text>
<text x="126.4" y="83.8">39</text>
<text x="126.4" y="82.6">41</text>
<text x="126.4" y="81.4">43</text>
<text x="126.4" y="80.2">45</text>
<text x="126.4" y="79">47</text>
<text x="160.3" y="83.8">40</text>
<text x="160.3" y="82.6">42</text>
<text x="160.3" y="81.4">44</text>
<text x="160.3" y="80.2">46</text>
<text x="160.3" y="79">48</text>
<text x="126.4" y="90">29</text>
<text x="126.4" y="88.7">31</text>
<text x="126.4" y="87.5">33</text>
<text x="126.4" y="86.3">35</text>
<text x="126.4" y="85.1">37</text>
<text x="160.3" y="90">30</text>
<text x="160.3" y="88.7">32</text>
<text x="160.3" y="87.5">34</text>
<text x="160.3" y="86.3">36</text>
<text x="160.3" y="85.1">38</text>
<text x="126.4" y="94.8">21</text>
<text x="126.4" y="93.7">23</text>
<text x="126.4" y="92.4">25</text>
<text x="126.4" y="91.2">27</text>
<text x="160.3" y="94.8">22</text>
<text x="160.3" y="93.7">24</text>
<text x="160.3" y="92.4">26</text>
<text x="160.3" y="91.2">28</text>
<text x="126.4" y="101">11</text>
<text x="126.4" y="99.8">13</text>
<text x="126.4" y="98.5">15</text>
<text x="126.4" y="97.3">17</text>
<text x="126.4" y="96.1">19</text>
<text x="160.3" y="101">12</text>
<text x="160.3" y="99.8">14</text>
<text x="160.3" y="98.5">16</text>
<text x="160.3" y="97.3">18</text>
<text x="160.3" y="96.1">20</text>
<text x="127" y="107.1">1</text>
<text x="127" y="105.9">3</text>
<text x="127" y="104.7">5</text>
<text x="127" y="103.4">7</text>
<text x="127" y="102.2">9</text>
<text x="160.3" y="107.1">2</text>
<text x="160.3" y="105.9">4</text>
<text x="160.3" y="104.7">6</text>
<text x="160.3" y="103.4">8</text>
<text x="160.3" y="102.2">10</text>
<text x="41.1" y="128.1" transform="rotate(-90 41.1 128.1)">6</text>
<text x="45.8" y="129.8">1</text>
<text x="45.8" y="132.2">2</text>
<text x="45.8" y="134.7">3</text>
<text x="45.8" y="137.1">4</text>
<text x="41.1" y="139.9" transform="rotate(-90 41.1 139.9)">5</text>
</g>
</svg>
